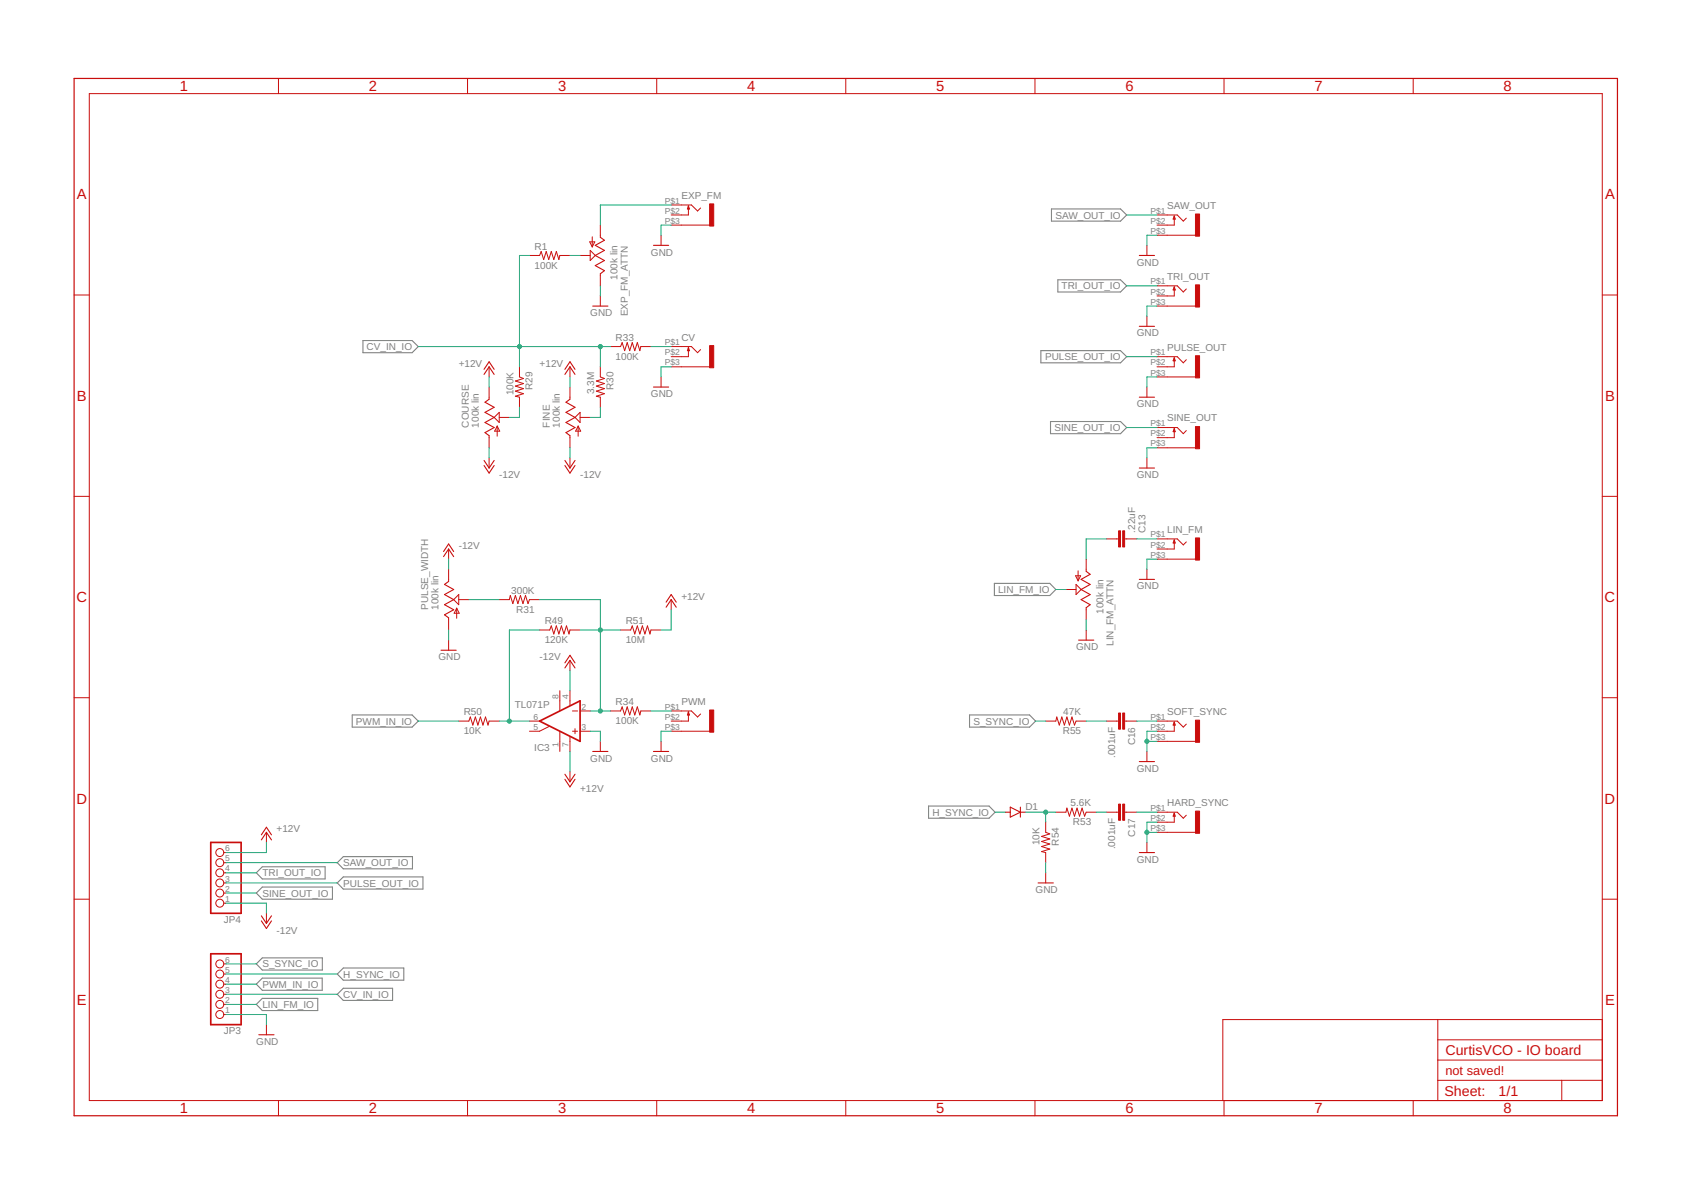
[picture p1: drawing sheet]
<svg xmlns="http://www.w3.org/2000/svg" width="297mm" height="210mm" viewBox="0 0 297 210" stroke-linecap="round" stroke-linejoin="round" font-family="sans-serif">
<g fill="none" stroke="#808080" stroke-width=".19">
<path d="M184.7 36.7h12.1l1.1 1.1-1.1 1h-12.1zM63.8 59.8h8.6l1.1 1.1-1.1 1.1h-8.6zM185.8 49.1h11l1.1 1.1-1.1 1.1h-11zM182.8 61.6h14l1.1 1.1-1.1 1h-14zM184.5 74h12.3l1.1 1.1-1.1 1.1h-12.3zM174.7 102.5h9.7l1.1 1-1.1 1.1h-9.7zM61.9 125.6h10.5l1.1 1.1-1.1 1h-10.5zM170.3 125.6h10.5l1.1 1.1-1.1 1h-10.5zM45 153.3l1.1-1h11v2.1h-11zM46.1 155.8h12.3v2.1h-12.3l-1.1-1zM59.2 151.5l1.1-1h12.2v2.1h-12.2zM59.2 155.1l1.1-1.1h14v2.2h-14z"/>
<path d="M163.1 141.6h10.6l1.1 1.1-1.1 1h-10.6zM45 169.3l1.1-1h10.5v2.1h-10.5zM45 172.9l1.1-1.1h10.5v2.1h-10.5zM45 176.4l1.1-1h9.7v2.1h-9.7zM59.2 174.6l1.1-1h8.7v2.1h-8.7zM59.2 171.1l1.1-1.1h10.6v2.2h-10.6z"/>
</g>
<g fill="none" stroke="#c90d0c" stroke-width=".18">
<path d="M15.7 16.4h265.8v176.9h-265.8zM48.9 13.8v2.6M82.1 13.8v2.6M115.4 13.8v2.6M148.6 13.8v2.6M181.8 13.8v2.6M215 13.8v2.6M248.2 13.8v2.6M105.5 39.5v2.2M117.9 39.5h6.8M117.9 36h3.6l1 1.1 .6-.6M120.9 36.2v1.6h-3"/>
<path d="M203.2 37.8h3.6l1.1 1 .5-.5M206.3 38v1.5h-3.1M13 51.8h2.7M93 44.9h1.8l.3-.7 .4 1.4 .4-1.4 .5 1.4 .4-1.4 .5 1.4 .4-1.4 .5 1.4 .1-.7h1.8M101.9 44.9h1.8M103.6 42.5h.9l-.5 .9zM103.7 44l.9 .9-.9 .9zM104 41.6v1.8M105.5 48.1v2.1M105.5 52v1.8M116.1 41.3v1.8M201.5 43.1v1.8"/>
<path d="M201.5 55.5v1.8M203.2 41.3h6.8M203.2 50.2h3.6l1.1 1.1 .5-.5M203.2 53.8h6.8M206.3 50.4v1.6h-3.1M281.5 51.8h2.6M85.9 64.4v1.8M85.9 68v2.1M85.9 76.5v2.2M86.8 73.3l.9-.9v1.8zM87.3 74.8v1.8M87.3 74.8l.5 .9h-.9z"/>
<path d="M87.7 73.3h1.8M91.2 64.4v1.8l.7 .3-1.4 .4 1.4 .5-1.4 .4 1.4 .5-1.4 .4 1.4 .5-1.4 .4 .7 .2v1.7M100.1 64.4v1.8M100.1 68v2.1M100.1 76.5v2.2M101 73.3l.9-.9v1.8zM101.6 74.8l.4 .9h-.9zM101.6 74.8v1.8M101.9 73.3h1.8M105.5 64.4v1.8l.7 .3-1.4 .4 1.4 .5-1.4 .4 1.4 .5-1.4 .4 1.4 .5-1.4 .4 .7 .2v1.7M107.2 60.9h1.8l.3-.7 .4 1.4 .5-1.4 .4 1.4 .5-1.4 .4 1.4 .5-1.4 .4 1.4 .2-.7h1.7M116.1 66.2v1.8"/>
<path d="M117.9 64.4h6.8M117.9 60.9h3.6l1 1.1 .6-.6M120.9 61.1v1.6h-3M201.5 68v1.8M203.2 62.7h3.6l1.1 1 .5-.5M203.2 66.2h6.8M203.2 75.1h3.6l1.1 1.1 .5-.6M203.2 78.7h6.8M206.3 62.8v1.6h-3.1M206.3 75.3v1.6h-3.1M13 87.2h2.7M78.8 96.4v1.8"/>
<path d="M78.8 100v2.1M85.9 80.4v1.8M100.1 80.4v1.8M190.8 98.2v2.2M194.4 94.7h2.1M197.5 94.7h2.2M201.5 80.4v1.8M201.5 100v1.8M203.2 94.7h3.6l1.1 1 .5-.5M203.2 98.2h6.8M206.3 94.8v1.6h-3.1M281.5 87.2h2.6"/>
<path d="M78.8 108.5v2.2M78.8 112.4v1.8M80.2 106.8v1.8M80.2 106.8l.5 .9h-.9zM80.6 104.4v1.8l-.9-.9zM80.6 105.3h1.8M87.7 105.3h1.8l.1-.7 .5 1.4 .4-1.4 .5 1.4 .4-1.4 .5 1.4 .4-1.4 .5 1.4 .2-.7h1.8M94.8 110.7h1.8l.2-.8 .5 1.5 .4-1.5 .5 1.5 .4-1.5 .5 1.5 .4-1.5 .4 1.5 .2-.7h1.8M100.1 116v1.8M109 110.7h1.8l.3-.8 .4 1.5 .5-1.5 .4 1.5 .4-1.5 .5 1.5 .4-1.5 .5 1.5 .1-.7h1.8M117.9 105.3v1.8M187.2 103.5h1.8"/>
<path d="M188.9 101.1h.9l-.4 .9zM189 102.7l.9 .8-.9 .9zM189.4 100.3v1.7M190.8 106.7v2.2M190.8 110.7v1.7M13 122.6h2.7M80.6 126.7h1.8l.2-.8 .5 1.5 .4-1.5 .4 1.5 .5-1.5 .4 1.5 .5-1.5 .4 1.5 .2-.7h1.8M93 126.7h1.8M96.5 127.6l-1.7 .8h-1.8M98.3 121.3v3.5M98.3 128.5v3.5M100.1 121.3v2.6"/>
<path d="M100.1 129.4v2.6M100.1 135.6v1.7M100.6 128.4h.9M100.6 124.9h.9M101 128v.9M101.9 128.4h1.8M101.9 124.9h1.8M105.5 130.2v1.8M107.2 124.9h1.8l.3-.7 .4 1.4 .5-1.4 .4 1.4 .5-1.4 .4 1.4 .5-1.4 .4 1.4 .2-.7h1.7M116.1 130.2v1.8M117.9 128.4h6.8M117.9 124.9h3.6l1 1 .6-.5"/>
<path d="M120.9 125.1v1.6h-3M183.7 126.7h1.8l.1-.8 .5 1.5 .4-1.5 .5 1.5 .4-1.5 .5 1.5 .4-1.5 .4 1.5 .3-.7h1.8M194.4 126.7h2.1M197.5 126.7h2.2M201.5 132v1.8M203.2 126.7h3.6l1.1 1 .5-.5M203.2 130.2h6.8M206.3 126.8v1.6h-3.1M281.5 122.6h2.6M13 157.9h2.7M39.3 158.6h.4M39.3 156.9h.4"/>
<path d="M39.3 155.1h.4M39.3 153.3h.4M39.3 151.5h.4M39.3 149.8h.4M46.8 146.2v1.8M183.7 144.4v1.8l.7 .3-1.4 .4 1.4 .5-1.4 .4 1.4 .5-1.4 .4 1.4 .4-1.4 .5 .7 .2v1.7M183.7 153.3v1.8M185.5 142.7h1.7l.2-.8 .5 1.5 .4-1.5 .4 1.5 .5-1.5 .4 1.5 .5-1.5 .4 1.5 .3-.7h1.8M194.4 142.7h2.1M197.5 142.7h2.2M201.5 148v1.8M203.2 142.7h3.6l1.1 1 .5-.5"/>
<path d="M203.2 146.2h6.8M206.3 142.8v1.6h-3.1M281.5 157.9h2.6M39.3 178.2h.4M39.3 176.4h.4M39.3 174.6h.4M39.3 172.9h.4M39.3 171.1h.4M39.3 169.3h.4M46.8 160.4v1.8M46.8 180v1.8M252.6 179.1v14.2"/>
<path d="M281.5 179.1h-66.7v14.2M48.9 193.3v2.7M82.1 193.3v2.7M115.4 193.3v2.7M148.6 193.3v2.7M181.8 193.3v2.7M215 193.3v2.7M248.2 193.3v2.7M252.6 189.8h28.9M252.6 186.2h28.9M252.6 182.6h28.9M274.3 189.8v3.5"/>
<circle cx="38.6" cy="149.8" r=".7"/>
<circle cx="38.6" cy="158.6" r=".7"/>
<circle cx="38.6" cy="153.3" r=".7"/>
<circle cx="38.6" cy="155.1" r=".7"/>
<circle cx="38.6" cy="151.5" r=".7"/>
<circle cx="38.6" cy="156.9" r=".7"/>
<circle cx="38.6" cy="172.9" r=".7"/>
<circle cx="38.6" cy="176.4" r=".7"/>
<circle cx="38.6" cy="171.1" r=".7"/>
<circle cx="38.6" cy="169.3" r=".7"/>
<circle cx="38.6" cy="174.6" r=".7"/>
<circle cx="38.6" cy="178.2" r=".7"/>
</g>
<path d="M13 13.8h271.1v182.2h-271.1z" fill="none" stroke="#c90d0c" stroke-width=".21"/>
<g fill="none" stroke="#c90d0c" stroke-width=".19">
<path d="M120.9 36.2l.2 .5h-.3zM206.3 38l.1 .5h-.3zM104.1 53.8h2.7M105.5 41.7l.7 .5-1.6 .9 1.6 .9-1.6 .9 1.6 .9-1.6 .9 1.6 .8-.7 .6M114.8 43.1h2.7M200.1 57.3h2.7M200.1 44.9h2.7M206.3 50.4l.1 .5h-.3zM85 65.8l.9-1.4 .9 1.4M85 64.9l.9-1.4 .9 1.4M85.9 70.1l-.7 .6 1.6 .8-1.6 .9 1.6 .9-1.6 .9 1.6 .9-1.6 .9 .7 .5M99.2 65.8l.9-1.4 .9 1.4"/>
<path d="M99.2 64.9l.9-1.4 .9 1.4M100.1 70.1l-.7 .6 1.6 .8-1.6 .9 1.6 .9-1.6 .9 1.6 .9-1.6 .9 .7 .5M114.8 68h2.7M120.9 61.1l.2 .5h-.3zM200.1 69.8h2.7M206.3 62.8l.1 .6h-.3zM206.3 75.3l.1 .5h-.3zM77.9 97.8l.9-1.4 .9 1.4M77.9 96.9l.9-1.4 .9 1.4M85 80.9l.9 1.3 .9-1.3M85 81.8l.9 1.3 .9-1.3M99.2 80.9l.9 1.3 .9-1.3"/>
<path d="M99.2 81.8l.9 1.3 .9-1.3M200.1 82.2h2.7M206.3 94.8l.1 .6h-.3zM77.5 114.2h2.6M78.8 102.1l-.7 .6 1.6 .8-1.6 .9 1.6 .9-1.6 .9 1.6 .9-1.6 .9 .7 .5M99.2 117.3l.9-1.3 .9 1.3M99.2 116.4l.9-1.3 .9 1.3M117 106.7l.9-1.4 .9 1.4M117 105.8l.9-1.4 .9 1.4M189.5 112.4h2.6M190.8 100.4l.7 .5-1.6 .9 1.6 .9-1.6 .8 1.6 .9-1.6 .9 1.6 .9-.7 .5M200.1 101.8h2.7"/>
<path d="M99.2 136l.9 1.3 .9-1.3M99.2 136.9l.9 1.3 .9-1.3M104.1 132h2.7M114.8 132h2.7M120.9 125.1l.2 .5h-.3zM200.1 133.8h2.7M206.3 126.8l.1 .6h-.3zM45.9 147.5l.9-1.3 .9 1.3M45.9 146.6l.9-1.3 .9 1.3M176.6 142.7h.9M177.5 141.8l1.7 .9-1.7 .8zM179.2 141.8v1.7"/>
<path d="M179.2 142.7h.9M182.4 155.1h2.6M200.1 149.8h2.7M206.3 142.8l.1 .6h-.3zM45.9 160.9l.9 1.3 .9-1.3M45.9 161.8l.9 1.3 .9-1.3M45.5 181.8h2.6"/>
</g>
<g fill="#c90d0c" stroke="#c90d0c" stroke-width=".18">
<path d="M210 37.6h.7v3.9h-.7z"/>
<path d="M210 50h.7v3.9h-.7z"/>
<path d="M210 62.5h.7v3.9h-.7z"/>
<path d="M210 74.9h.7v3.9h-.7z"/>
<path d="M124.7 60.7h.7v3.9h-.7z"/>
<path d="M210 126.5h.7v3.9h-.7z"/>
<path d="M210 142.5h.7v3.9h-.7z"/>
<path d="M124.7 124.7h.7v3.9h-.7z"/>
<path d="M210 94.5h.7v3.9h-.7z"/>
<path d="M197.2 93.2h.3v2.9h-.3z"/>
<path d="M196.5 93.2h.3v2.9h-.3z"/>
<path d="M196.5 125.2h.3v2.9h-.3z"/>
<path d="M197.2 125.2h.3v2.9h-.3z"/>
<path d="M196.5 141.2h.3v2.9h-.3z"/>
<path d="M197.2 141.2h.3v2.9h-.3z"/>
<path d="M124.7 35.8h.7v3.9h-.7z"/>
</g>
<path d="M94.8 126.7l7.1-3.6v7.1zM37 148h5.4v12.4h-5.4zM37 167.5h5.4v12.5h-5.4z" fill="none" stroke="#c90d0c" stroke-width=".3"/>
<g fill="none" stroke="#0dab76" stroke-width=".18">
<path d="M117.9 39.5h-1.8v1.8M117.9 36h-12.4v3.5M197.9 37.8h5.3M93 44.9h-1.8v19.5M100.1 44.9h1.8M105.5 50.2v1.8M197.9 50.2h5.3M203.2 41.3h-1.7v1.8M203.2 53.8h-1.7v1.7M73.5 60.9h33.7M85.9 66.2v1.8M85.9 78.7v1.7"/>
<path d="M91.2 71.5v1.8h-1.7M100.1 66.2v1.8M100.1 78.7v1.7M105.5 60.9v3.5M105.5 71.5v1.8h-1.8M114.3 60.9h3.6M117.9 64.4h-1.8v1.8M197.9 62.7h5.3M197.9 75.1h5.3M203.2 78.7h-1.7v1.7M203.2 66.2h-1.7v1.8M78.8 98.2v1.8"/>
<path d="M194.4 94.7h-3.6v3.5M199.7 94.7h3.5M203.2 98.2h-1.7v1.8M78.8 110.7v1.7M82.4 105.3h5.3M94.8 105.3h10.7v19.6M94.8 110.7h-5.3v16M100.1 117.8v3.5M101.9 110.7h7.1M117.9 107.1v3.6h-1.8M185.5 103.5h1.7M190.8 108.9v1.8"/>
<path d="M73.5 126.7h7.1M87.7 126.7h5.3M100.1 132v3.6M103.7 128.4h1.8v1.8M103.7 124.9h3.5M114.3 124.9h3.6M117.9 128.4h-1.8v1.8M181.9 126.7h1.8M190.8 126.7h3.6M199.7 126.7h3.5M201.5 130.2h1.7M203.2 128.4h-1.7v3.6"/>
<path d="M39.7 158.6h7.1v1.8M39.7 151.5h19.5M39.7 153.3h5.3M39.7 155.1h19.5M39.7 156.9h5.3M46.8 148v1.8h-7.1M174.8 142.7h1.8M180.1 142.7h5.4M183.7 142.7v1.7M183.7 151.5v1.8M192.6 142.7h1.8M199.7 142.7h3.5"/>
<path d="M201.5 146.2h1.7M203.2 144.4h-1.7v3.6M39.7 178.2h7.1v1.8M39.7 174.6h19.5M39.7 169.3h5.3M39.7 171.1h19.5M39.7 176.4h5.3M39.7 172.9h5.3"/>
</g>
<g fill="#0dab76" stroke="#0dab76" stroke-width=".18">
<circle cx="201.5" cy="130.2" r=".36"/>
<circle cx="201.5" cy="146.2" r=".36"/>
<circle cx="91.2" cy="60.9" r=".36"/>
<circle cx="105.5" cy="60.9" r=".36"/>
<circle cx="105.5" cy="110.7" r=".36"/>
<circle cx="105.5" cy="124.9" r=".36"/>
<circle cx="89.5" cy="126.7" r=".36"/>
<circle cx="183.7" cy="142.7" r=".36"/>
</g>
<g font-size="2.6" fill="#c90d0c">
<text x="31.6" y="16">1</text>
<text x="64.8" y="16">2</text>
<text x="98" y="16">3</text>
<text x="131.2" y="16">4</text>
<text x="164.5" y="16">5</text>
<text x="197.7" y="16">6</text>
<text x="230.9" y="16">7</text>
<text x="264.1" y="16">8</text>
<text x="13.5" y="35">A</text>
<text x="281.9" y="35">A</text>
<text x="13.5" y="70.4">B</text>
<text x="281.9" y="70.4">B</text>
<text x="13.4" y="105.8">C</text>
<text x="281.9" y="105.8">C</text>
<text x="13.4" y="141.2">D</text>
<text x="281.9" y="141.2">D</text>
<text x="13.5" y="176.5">E</text>
<text x="281.9" y="176.5">E</text>
<text x="31.6" y="195.6">1</text>
<text x="64.8" y="195.6">2</text>
<text x="98" y="195.6">3</text>
<text x="131.2" y="195.6">4</text>
<text x="164.5" y="195.6">5</text>
<text x="197.7" y="195.6">6</text>
<text x="230.9" y="195.6">7</text>
<text x="264.1" y="195.6">8</text>
</g>
<g font-size="2.5" fill="#c90d0c">
<text x="253.9" y="185.3">CurtisVCO - IO board</text>
<text x="253.7" y="192.5">Sheet:</text>
<text x="263.2" y="192.4">1/1</text>
</g>
<text font-size="2.2" fill="#c90d0c" x="253.9" y="188.9">not saved!</text>
<g font-size="1.8" fill="#808080">
<text x="119.7" y="34.9">EXP_FM</text>
<text x="185.4" y="38.4">SAW_OUT_IO</text>
<text x="205" y="36.7">SAW_OUT</text>
<text x="93.9" y="47.2">100K</text>
<text x="93.9" y="43.8">R1</text>
<text x="114.3" y="44.9">GND</text>
<text x="199.7" y="46.7">GND</text>
<text x="108.5" y="49.2" transform="rotate(-90 108.5 49.2)">100k lin</text>
<text x="186.5" y="50.8">TRI_OUT_IO</text>
<text x="205" y="49.1">TRI_OUT</text>
<text x="103.7" y="55.5">GND</text>
<text x="108.1" y="59.8">R33</text>
<text x="110.3" y="55.6" transform="rotate(-90 110.3 55.6)">EXP_FM_ATTN</text>
<text x="119.7" y="59.8">CV</text>
<text x="199.7" y="59.1">GND</text>
<text x="64.4" y="61.5">CV_IN_IO</text>
<text x="80.6" y="64.4">+12V</text>
<text x="94.8" y="64.4">+12V</text>
<text x="108.1" y="63.2">100K</text>
<text x="183.6" y="63.3">PULSE_OUT_IO</text>
<text x="205" y="61.6">PULSE_OUT</text>
<text x="90.2" y="69.4" transform="rotate(-90 90.2 69.4)">100K</text>
<text x="93.5" y="68.5" transform="rotate(-90 93.5 68.5)">R29</text>
<text x="104.4" y="69.2" transform="rotate(-90 104.4 69.2)">3.3M</text>
<text x="107.8" y="68.5" transform="rotate(-90 107.8 68.5)">R30</text>
<text x="114.3" y="69.8">GND</text>
<text x="199.7" y="71.5">GND</text>
<text x="82.4" y="75.1" transform="rotate(-90 82.4 75.1)">COURSE</text>
<text x="84.1" y="75.1" transform="rotate(-90 84.1 75.1)">100k lin</text>
<text x="96.6" y="75.1" transform="rotate(-90 96.6 75.1)">FINE</text>
<text x="98.4" y="75.1" transform="rotate(-90 98.4 75.1)">100k lin</text>
<text x="185.2" y="75.7">SINE_OUT_IO</text>
<text x="205" y="74">SINE_OUT</text>
<text x="87.7" y="84">-12V</text>
<text x="101.9" y="84">-12V</text>
<text x="199.7" y="84">GND</text>
<text x="199.4" y="93.6" transform="rotate(-90 199.4 93.6)">.22uF</text>
<text x="201.2" y="93.6" transform="rotate(-90 201.2 93.6)">C13</text>
<text x="205" y="93.6">LIN_FM</text>
<text x="80.6" y="96.4">-12V</text>
<text x="75.2" y="107.1" transform="rotate(-90 75.2 107.1)">PULSE_WIDTH</text>
<text x="77" y="107.1" transform="rotate(-90 77 107.1)">100k lin</text>
<text x="89.8" y="104.3">300K</text>
<text x="90.7" y="107.6">R31</text>
<text x="119.7" y="105.3">+12V</text>
<text x="175.3" y="104.2">LIN_FM_IO</text>
<text x="193.8" y="107.8" transform="rotate(-90 193.8 107.8)">100k lin</text>
<text x="199.7" y="103.5">GND</text>
<text x="95.7" y="113">120K</text>
<text x="95.7" y="109.6">R49</text>
<text x="109.9" y="113">10M</text>
<text x="109.9" y="109.6">R51</text>
<text x="195.6" y="113.5" transform="rotate(-90 195.6 113.5)">LIN_FM_ATTN</text>
<text x="77" y="116">GND</text>
<text x="94.8" y="116">-12V</text>
<text x="189" y="114.2">GND</text>
<text x="81.5" y="125.6">R50</text>
<text x="90.4" y="124.3">TL071P</text>
<text x="108.1" y="123.8">R34</text>
<text x="119.7" y="123.8">PWM</text>
<text x="186.8" y="125.6">47K</text>
<text x="205" y="125.6">SOFT_SYNC</text>
<text x="62.5" y="127.3">PWM_IN_IO</text>
<text x="81.5" y="129">10K</text>
<text x="93.8" y="131.9">IC3</text>
<text x="108.1" y="127.2">100K</text>
<text x="171" y="127.3">S_SYNC_IO</text>
<text x="186.7" y="129">R55</text>
<text x="199.4" y="130.9" transform="rotate(-90 199.4 130.9)">C16</text>
<text x="103.7" y="133.8">GND</text>
<text x="114.3" y="133.8">GND</text>
<text x="195.9" y="133.2" transform="rotate(-90 195.9 133.2)">.001uF</text>
<text x="199.7" y="135.5">GND</text>
<text x="101.9" y="139.1">+12V</text>
<text x="163.8" y="143.3">H_SYNC_IO</text>
<text x="180.1" y="142.3">D1</text>
<text x="188.1" y="141.6">5.6K</text>
<text x="205" y="141.6">HARD_SYNC</text>
<text x="48.6" y="146.2">+12V</text>
<text x="182.6" y="148.5" transform="rotate(-90 182.6 148.5)">10K</text>
<text x="186" y="148.5" transform="rotate(-90 186 148.5)">R54</text>
<text x="188.5" y="145">R53</text>
<text x="195.9" y="149.2" transform="rotate(-90 195.9 149.2)">.001uF</text>
<text x="199.4" y="146.9" transform="rotate(-90 199.4 146.9)">C17</text>
<text x="46.1" y="153.9">TRI_OUT_IO</text>
<text x="60.3" y="152.2">SAW_OUT_IO</text>
<text x="60.3" y="155.7">PULSE_OUT_IO</text>
<text x="199.7" y="151.5">GND</text>
<text x="46.1" y="157.5">SINE_OUT_IO</text>
<text x="181.9" y="156.9">GND</text>
<text x="39.3" y="162.1">JP4</text>
<text x="48.6" y="164">-12V</text>
<text x="46.1" y="169.9">S_SYNC_IO</text>
<text x="46.1" y="173.5">PWM_IN_IO</text>
<text x="60.3" y="171.7">H_SYNC_IO</text>
<text x="46.1" y="177.1">LIN_FM_IO</text>
<text x="60.3" y="175.3">CV_IN_IO</text>
<text x="39.3" y="181.7">JP3</text>
<text x="45" y="183.5">GND</text>
</g>
<g font-size="1.5" fill="#808080">
<text x="116.8" y="35.7">P$1</text>
<text x="116.8" y="39.3">P$3</text>
<text x="116.8" y="37.5">P$2</text>
<text x="202.1" y="41.1">P$3</text>
<text x="202.1" y="37.5">P$1</text>
<text x="202.1" y="39.3">P$2</text>
<text x="202.1" y="53.5">P$3</text>
<text x="202.1" y="50">P$1</text>
<text x="202.1" y="51.7">P$2</text>
<text x="116.8" y="64.2">P$3</text>
<text x="116.8" y="60.6">P$1</text>
<text x="116.8" y="62.4">P$2</text>
<text x="202.1" y="66">P$3</text>
<text x="202.1" y="62.4">P$1</text>
<text x="202.1" y="64.2">P$2</text>
<text x="202.1" y="74.9">P$1</text>
<text x="202.1" y="76.6">P$2</text>
<text x="202.1" y="78.4">P$3</text>
<text x="202.1" y="94.4">P$1</text>
<text x="202.1" y="98">P$3</text>
<text x="202.1" y="96.2">P$2</text>
<text x="98.1" y="122.8" transform="rotate(-90 98.1 122.8)">8</text>
<text x="99.9" y="122.8" transform="rotate(-90 99.9 122.8)">4</text>
<text x="102.2" y="124.6">2</text>
<text x="116.8" y="124.6">P$1</text>
<text x="93.7" y="128.2">5</text>
<text x="93.7" y="126.4">6</text>
<text x="98.1" y="131.3" transform="rotate(-90 98.1 131.3)">1</text>
<text x="99.9" y="131.3" transform="rotate(-90 99.9 131.3)">7</text>
<text x="102.2" y="128.2">3</text>
<text x="116.8" y="128.2">P$3</text>
<text x="116.8" y="126.4">P$2</text>
<text x="202.1" y="130">P$3</text>
<text x="202.1" y="126.4">P$1</text>
<text x="202.1" y="128.2">P$2</text>
<text x="202.1" y="142.4">P$1</text>
<text x="39.5" y="149.5">6</text>
<text x="202.1" y="146">P$3</text>
<text x="202.1" y="144.2">P$2</text>
<text x="39.5" y="154.8">3</text>
<text x="39.5" y="153.1">4</text>
<text x="39.5" y="151.3">5</text>
<text x="39.5" y="158.4">1</text>
<text x="39.5" y="156.6">2</text>
<text x="39.5" y="172.6">4</text>
<text x="39.5" y="170.8">5</text>
<text x="39.5" y="169.1">6</text>
<text x="39.5" y="178">1</text>
<text x="39.5" y="176.2">2</text>
<text x="39.5" y="174.4">3</text>
</g>
</svg>
